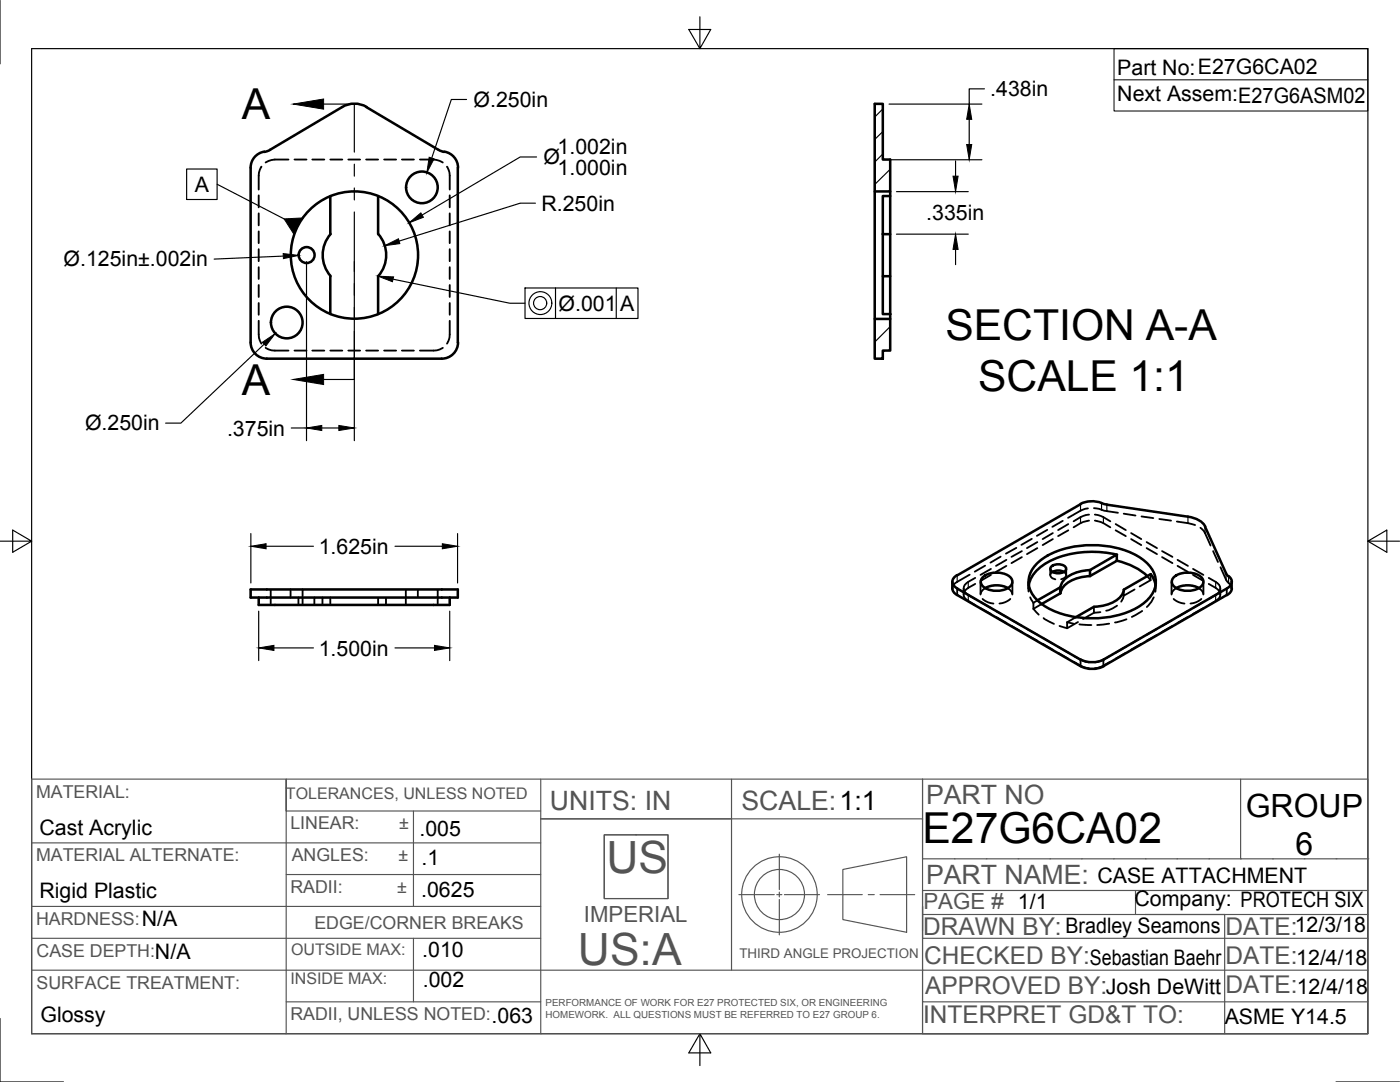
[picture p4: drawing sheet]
<svg xmlns="http://www.w3.org/2000/svg" width="279mm" height="216mm" viewBox="0 0 279 216" stroke-linecap="round" stroke-linejoin="round" font-family="sans-serif">
<!-- layer: Hidden -->
<g fill="none" stroke="#000" stroke-width=".37">
<path d="M51.6 39v2.4M52.2 33.3h-.1a6.6 6.6 0 0 0-.5 4.5M57.6 31.8a6.6 6.6 0 0 0-4.5 .6h-.1M58.8 31.8h2.4M62.3 31.8h2.4M65.9 31.8h2.4M69.5 31.8h2.4M73.1 31.8h2.4M76.7 31.8h2.4M80.2 31.8h2.4M83.8 31.8a6.6 6.6 0 0 1 4.5 .6h.1M89.2 33.3a6.6 6.6 0 0 1 .6 4.5"/>
<path d="M89.8 39v2.4M51.6 42.6v2.4M51.6 46.2v2.3M51.6 49.7v2.4M51.6 53.3v2.4M51.6 56.9v2.4M89.8 42.6v2.4M89.8 46.2v2.3M89.8 49.7v2.4M89.8 53.3v2.4M89.8 56.9v2.4M51.6 64v2.7a3.1 3.1 0 0 0 .6 1.9"/>
<path d="M51.6 60.5v2.3M53 69.4a3.1 3.1 0 0 0 1.9 .6h2.7M58.8 70h2.4M62.3 70h2.4M65.9 70h2.4M69.5 70h2.4M73.1 70h2.4M76.7 70h2.4M80.2 70h2.4M88.4 69.4a3.1 3.1 0 0 1-1.9 .6h-2.7M89.8 64v2.7a3.1 3.1 0 0 1-.6 1.9M89.8 60.5v2.3"/>
<path d="M54 117.6v3.1M58 117.6v1.6M59.6 119.2v1.5M60.4 117.6v3.1M62.7 119.2v1.5M64.4 119.2v1.5M65.9 119.2v1.5M75.5 119.2v1.5M77 119.2v1.5M81 117.6v3.1M83.4 117.6v1.6M87.4 117.6v3.1"/>
<path d="M192.3 117.4v1.2M193.5 114.7l-2.5 1.4a1.49 1.49 0 0 0-.9 1.3M194.6 116.5a3 3 0 0 0-2.3 2.1 1.56 1.56 0 0 0 .9 1.3l1.4 .9M194.6 115.3a3 3 0 0 0-2.3 2.1 1.56 1.56 0 0 0 .9 1.3l1.4 .8M195.7 116.1v2.5M196.1 119.5l.1 .1a3.8 3.8 0 0 0 2.1 .8M196.6 117.4a1.57 1.57 0 0 0-.9 1M196.6 112.9l-2.1 1.2M197.8 114.7l-2.1 1.2M197.8 113.5l-2.1 1.2M199.7 111.1l-2 1.2M200.8 112.9l-2 1.2"/>
<path d="M200.8 111.7l-2 1.2M201.2 117.4a1.57 1.57 0 0 1 .8 1M201.6 119.5l-.1 .1a3.8 3.8 0 0 1-2 .8M202 116.1v2.5M202.8 109.3l-2 1.2M203.9 111.2l-2 1.2M203.9 110l-2 1.1M205.2 116.1v1.3M205.3 116.7v1.3M205.6 119.2l.6 1.1M205.9 107.5l-2.1 1.2M207 119.8l-.8 .5"/>
<path d="M207 109.4l-2.1 1.2M207 108.2l-2.1 1.2M209 105.7l-2.1 1.2M209.6 113.5v1.3M210 114.1a.82 .82 0 0 0-.3 1 .82 .82 0 0 0 .9 .5M210.1 107.6l-2 1.2M210.1 106.4l-2 1.2M212.1 103.9l-2.1 1.2M212.4 114.1a.73 .73 0 0 1 .4 .8 .73 .73 0 0 1-.8 .6l-.2 .1M212.8 113.5v1.3M213.2 105.8l-2 1.2M213.2 104.6l-2 1.2"/>
<path d="M217.1 101.4l-1.5 .5-2.4 1.4M217.3 103.9a6.1 6.1 0 0 0-3 1.3M217.3 102.7a6.1 6.1 0 0 0-3 1.3M218.3 101.4l1 .1a9.7 9.7 0 0 0 3.8 .8M218.5 103.9a6.1 6.1 0 0 1 3.1 1.3M218.5 102.7a6.1 6.1 0 0 1 3.1 1.3M222.7 105.8l2 1.2M222.7 104.6l2 1.2M224.3 118.9l-.5 1.2M224.3 102.5l2.3 .4M225.7 107.6l2.1 1.2M225.7 106.4l2.1 1.2"/>
<path d="M226.4 117.6l-2.1 1.3v-1.2M227.8 103.1l2.4 .3M228.8 109.4l2.1 1.2M228.8 108.2l2.1 1.2M228.9 114.9l.7 .9M229.6 114.6v1.2M229.6 115.8l-2.2 1.2M230.3 119.2l-.5 .9-.9 1M230.6 116.7v1.4M230.6 116.1v1.3M231.4 103.6l2.3 .3M231.9 111.2l2.1 1.2"/>
<path d="M231.9 110l2.1 1.1M233.8 116.1v2.5M234.2 119.5l.2 .1a3.8 3.8 0 0 0 2 .8M234.7 117.4a1.57 1.57 0 0 0-.8 1M234.9 104.1l3.6 .7M235 112.9l2.1 1.2M235 111.7l2.1 1.2M238.1 114.7l2.1 1.2M238.1 113.5l2.1 1.2M239.3 117.4a1.57 1.57 0 0 1 .8 1M239.6 105.3l.9 1.1 1.1 2.5M239.8 119.5l-.2 .1a3.8 3.8 0 0 1-2 .8"/>
<path d="M240.2 116.1v2.5M241.2 116.5a3 3 0 0 1 2.3 2.1 1.56 1.56 0 0 1-.9 1.3l-1.4 .9M241.2 115.3a3 3 0 0 1 2.3 2.1 1.56 1.56 0 0 1-.9 1.3l-1.4 .8M242.1 110l1 2.1M243.5 117.4v1.2M243.6 113.2l1.1 2.5 .5 .6a1.29 1.29 0 0 1 .6 1.1M195.7 121.4l2.1 1.1M195.7 120.1l2.1 1.2M198.8 123.1l2 1.2M198.8 121.9l2 1.2M201.9 124.9l2 1.2M201.9 123.7l2 1.2"/>
<path d="M204.9 126.7l2.1 1.2M204.9 125.5l2.1 1.2M206.2 121.5l1.1 1.1M206.2 120.3v1.2M207.8 120.6l-1.6 .9M208.1 128.5l2 1.2M208.1 127.3l2 1.2M208.3 123.3l2 1.2M211.2 130.3l2 1.1M211.2 129.1l2 1.2M211.4 124.9l1.6 .5M213 124.2l1.2 .2"/>
<path d="M214.3 132a6.4 6.4 0 0 0 3 1.3M214.3 130.9a6.4 6.4 0 0 0 3 1.2M214.6 123.2l-1.6 1M215.1 124.1l-2.1 1.3v-1.2M215.4 124.6l2.4 .1M218.3 121.1v1.2l-2.1 1.2M219.6 122.1l-1.3 .2M221.4 124.4l-2.4 .3M221.6 132a6.4 6.4 0 0 1-3.1 1.3M221.6 130.9a6.4 6.4 0 0 1-3.1 1.2M222.9 120.8l-.8 .6-1.3 .5M224.7 130.3l-2 1.1"/>
<path d="M224.7 129.1l-2 1.2M224.8 123.6l-2.3 .6M227.8 128.5l-2.1 1.2M227.8 127.3l-2.1 1.2M228 121.9l-2.1 1.2M230.9 126.7l-2.1 1.2M230.9 125.5l-2.1 1.2M234 124.9l-2.1 1.2M234 123.7l-2.1 1.2M237.1 123.1l-2.1 1.2M237.1 121.9l-2.1 1.2M240.2 121.4l-2.1 1.1"/>
<path d="M240.2 120.1l-2.1 1.2"/>
</g>
<!-- layer: Visible -->
<g fill="none" stroke="#000" stroke-width=".51">
<path d="M52.8 30.3a3.2 3.2 0 0 0-2.8 3.2v34.8M65.9 39.1v7.6M68.3 21.4l-14.4 8.5-1.1 .4M73.1 21.4l14.4 8.5 1.2 .4M73.2 21.3a4.8 4.8 0 0 0-4.9 0M75.5 39.1v7.6M88.7 30.3a3.2 3.2 0 0 1 2.7 3.2M91.4 33.5v34.8M174.6 20.7h1.6v11.1h1.5v6.4h-3.1zM174.6 38.2v25.4M176.2 39.1h1.5v7.6h-1.5zM177.7 38.2v.9"/>
<path d="M65.9 55.1v7.6M66 46.7a6.3 6.3 0 0 0 0 8.4M75.5 55.1v7.6M75.5 46.7a6.3 6.3 0 0 1 0 8.4M176.2 46.7v8.4M176.2 55.1h1.5v7.6h-1.5zM177.7 46.7v8.4M50 68.3a3.2 3.2 0 0 0 3.3 3.3M91.4 68.3a3.2 3.2 0 0 1-3.2 3.3h-35M174.6 63.6h3.1v6.4h-1.5v1.6h-1.6zM177.7 62.7v.9M50 117.6h41.4v1.6h-41.4z"/>
<path d="M51.6 119.2v1.5h38.2v-1.5M190.1 117.4l.1 .6 .8 .7M190.1 116.1v1.3M191 114.8a1.39 1.39 0 0 0-.9 1.3 1.39 1.39 0 0 0 .9 1.3M191 118.7l24.6 14.2M191 117.4l24.6 14.2M196.1 115.2a4.5 4.5 0 0 1 5.5 0 1.29 1.29 0 0 1-.5 2.2 4.7 4.7 0 0 1-5-.4 1.19 1.19 0 0 1 0-1.8zM196.6 117.4a4.9 4.9 0 0 1 4.6 0M207 119.8l4.6-2.6v1.2l-3.8 2.2M207.1 112.3a16 16 0 0 1 10.9-3.5 16.6 16.6 0 0 1 10.9 3.5 4.8 4.8 0 0 1 0 7.5 16 16 0 0 1-10.9 3.6 16.6 16.6 0 0 1-10.9-3.6 4.8 4.8 0 0 1 0-7.5zM209.8 113.1a2.1 2.1 0 0 1 3 .3 1.37 1.37 0 0 1-1.8 1 1.21 1.21 0 0 1-1.4-1zM210 114.1a2.49 2.49 0 0 1 2.4 0"/>
<path d="M215.6 100.6a5.8 5.8 0 0 1 5.1 0l.2 .1M215.6 100.6l-24.6 14.2M217.5 113.7l5.4-3v1.2l-5.4 3zM217.6 113.8a6.4 6.4 0 0 0-5.8 2.8l-.2 .6M217.6 115a6.4 6.4 0 0 0-5.8 2.8l-.2 .6M220.9 100.7l16.2 2.4 1.3 .3a3.6 3.6 0 0 1 2.1 1.7M222.9 110.7a19.9 19.9 0 0 0-14.3 1.8 6.7 6.7 0 0 0-3.3 4.3M222.9 111.9a12.9 12.9 0 0 1 6.1 3.1M224.3 117.6a4 4 0 0 1-3 2.9l-1.9 .5-1 .1M229.6 114.6l-5.3 3.1M229.7 114.6l.5 .8 .4 1.4M234.3 115.2a4.5 4.5 0 0 1 5.5 0 1.29 1.29 0 0 1-.6 2.2 4.7 4.7 0 0 1-4.9-.4 1.19 1.19 0 0 1 0-1.8z"/>
<path d="M234.7 117.4a4.9 4.9 0 0 1 4.6 0M240.5 105.1l4.2 9.3M244.6 114.4l.6 .6M244.8 118.7l-24.6 14.2M244.8 117.4l-24.6 14.2M245.2 115a1.35 1.35 0 0 1 .6 1.3 1.35 1.35 0 0 1-.9 1.1M245.8 116.1v1.3M245.8 117.4l-.3 .9-.6 .4M215.7 132.9a5.1 5.1 0 0 0 4.6 0M215.7 131.6a5.1 5.1 0 0 0 4.6 0M218.3 121.1l-3.7 2.1"/>
<circle cx="84.2" cy="37.4" r="3.2"/>
<circle cx="61.2" cy="50.9" r="1.59"/>
<circle cx="70.7" cy="50.9" r="12.7"/>
<circle cx="57.2" cy="64.4" r="3.2"/>
</g>
<!-- layer: Hidden Narrow -->
<g fill="none" stroke="#000" stroke-width=".23">
<path d="M191 114.8v1.3M193.2 116.1v1.2M193.2 118.7v1.2M215.6 100.6v1.3M215.6 103.2v1.2M219.8 100.4v1.3M220.2 103.2v1.2M220.9 100.7v1.3M237.1 103.1v1.3M240.5 105.1v1.3M242.6 116.1v1.2M242.6 118.7v1.2"/>
<path d="M244.7 114.4v1.3M245.2 115v1.3"/>
</g>
<!-- layer: Visible Narrow -->
<path d="M191 117.4v1.3M244.8 117.4v1.3M215.6 131.6v1.3M220.2 131.6v1.3" fill="none" stroke="#000" stroke-width=".37"/>
<!-- layer: Border -->
<path d="M0 .1v12.6M6.3 9.7h266.7v196.6h-266.7zM139.7 3.3v6.4l2.1-3.8h-4.3l2.2 3.8M6.3 108l-3.8 2.2v-4.4l3.8 2.2h-6.3M273 108l3.8 2.2v-4.4l-3.8 2.2h6.3M0 203.2v12.7h12.7M139.7 206.3l-2.2 3.8h4.3l-2.1-3.8v6.3M266.6 215.9h12.7" fill="none" stroke="#000" stroke-width=".23"/>
<!-- layer: Header -->
<g fill="none" stroke="#545454" stroke-width=".23">
<path d="M6.3 155.5h266.7v50.8h-266.7zM107.9 155.5v50.8M146 155.5v38.1M184.1 155.5v50.8M247.6 155.5v15.9M6.3 168.2h101.6M57.1 174.5h50.8M82.5 161.8v19.1M107.9 163.4h76.2M107.9 161.8h-50.8v-6.3v50.8M120.6 166.6h12.7v12.7h-12.7zM147.5 178.5h7"/>
<path d="M155 178.5h1M155.5 170.4v7.1M155.5 178v1M155.5 179.5v7M156.5 178.5h7.1M165.2 178.5h6.9M168.2 173.5l12.7-2.5v15l-12.7-2.5zM173.3 178.5h1.2M175.6 178.5h6.9M184.1 171.4h88.9M184.1 177.7h88.9M226.6 177.7v4.8"/>
<path d="M6.3 193.6h177.8v6.3h88.9M6.3 180.9h101.6M6.3 187.2h101.6M57.1 199.9h50.8M82.5 187.2v12.7M184.1 187.2v6.4h88.9M184.1 199.9v6.4h88.9M184.1 182.5h88.9M184.1 185.7v-4.8v6.3h88.9M228.6 182.5h15.8v23.8"/>
<circle cx="155.6" cy="178.5" r="7.5"/>
<circle cx="155.6" cy="178.5" r="5"/>
</g>
<g fill="none" stroke="#545454" stroke-width=".2">
<path d="M190.4 171.4h.1M196.8 171.4h.1M203.2 171.4h.1M209.5 171.4h.1M215.8 171.4h.1M222.2 171.4h.1M228.6 171.4h.1M234.9 171.4h.1M241.2 171.4h.1M247.6 171.4h.1M254 171.4h.1M260.3 171.4h.1"/>
<path d="M266.6 171.4h.1M273 171.4h.1"/>
</g>
<!-- layer: Titleblock -->
<path d="M222.3 9.7h50.7v12.5h-50.7zM222.3 15.9h50.7" fill="none" stroke="#000" stroke-width=".2"/>
<!-- layer: Dimensions -->
<g fill="none" stroke="#000" stroke-width=".23">
<path d="M93.1 19.8h-3l-3.9 11.8M196.5 17.7h-3.1v3.1M107.1 31.3h-3.3l-19.5 11.6M177.4 31.9h18.6M177.4 20.8h18.6M178.9 38.2h14.3M190.7 32.1v3.1M193.4 23.8v5M56.5 51.1l-13.8 .6M61.2 52.2v35.7M70.7 52.2v35.7M106.9 40.5h-3.1l-24.1 7.6"/>
<path d="M178.9 46.7h14.3M190.7 49.8v3M52.7 68.7l-16.6 15.7h-3M58.1 85.4h3.1M64.2 85.4h3.4M50.1 106.5v9.8M53.1 109h9.5M78.8 109h9.5M91.3 106.5v9.8M51.6 122v9.8M54.7 129.3h7.9M78.8 129.3h7.9"/>
<path d="M89.8 122v9.8"/>
</g>
<g fill="#000" stroke="#000" stroke-width=".2">
<path d="M85.6 31.4l1 .3-1.4 2.8zM190.2 35.2h1l-.5 3zM192.9 28.8h1l-.5 3.1zM193.4 20.8l.5 3h-1zM56.5 50.6l3.1 .4-3 .6zM76.8 49l2.7-1.4 .3 1zM81.6 44.5l2.4-2 .5 .9zM190.7 46.7l.5 3.1h-1zM52.4 68.3l2.5-1.7-1.8 2.4zM61.2 85.4l3-.5v1zM67.6 84.9l3.1 .5-3.1 .5zM50.1 109l3-.5v1z"/>
<path d="M88.3 108.5l3 .5-3 .5zM51.6 129.3l3.1-.5v1zM86.7 128.8l3.1 .5-3.1 .5z"/>
</g>
<!-- layer: Annotations -->
<g fill="none" stroke="#000" stroke-width=".23">
<path d="M37.2 33.7h6.1v6.1h-6.1zM43.3 36.8l13.4 6.9M64.6 20.8h6.1v9.6M70.7 32.8v2.4M70.7 37.5v2.4M70.7 42.3v11.9M70.7 56.6v2.3M78.5 55.7l23.2 4.8h3.1M104.8 57.5h22.5v6h-22.5zM110.9 57.5v6M123 57.5v6M70.7 61.3v2.4"/>
<path d="M70.7 66.1v9.6h-6.1"/>
<circle cx="107.8" cy="60.5" r="1.31"/>
<circle cx="107.8" cy="60.5" r="2.28"/>
</g>
<path d="M58.5 20.8l6.1-1v2zM56.7 43.7l3.5-.2-1.6 3.1zM75.5 55.1l3.1 .2-.3 .9zM58.5 75.7l6.1-1v2z" fill="#000" stroke="#000" stroke-width=".2"/>
<!-- layer: Hatching -->
<path d="M176.2 21.7l-1.6 1.7M176.2 26.3l-1.6 1.5M176.2 30.7l-1.6 1.6M177.7 33.8l-3.1 3M174.7 63.6l-.1 .1M176.2 71.2l-.4 .4M177.7 69.7l-.4 .3M177.7 65.2l-3.1 3" fill="none" stroke="#000" stroke-width=".23"/>
<g font-size="8.9" fill="#545454">
<text x="121.1" y="174.1">US</text>
<text x="115.3" y="192.6">US:A</text>
</g>
<g font-size="8.5">
<text x="48.3" y="23.8">A</text>
<text x="188.7" y="67.9">SECTION A-A</text>
<text x="48.3" y="78.8">A</text>
<text x="195.2" y="78.1">SCALE 1:1</text>
<text x="184.1" y="168.2">E27G6CA02</text>
</g>
<g font-size="6.4">
<text x="248.6" y="162.9">GROUP</text>
<text x="258.5" y="170.5">6</text>
</g>
<g font-size="5.3" fill="#545454">
<text x="109.8" y="161.6">UNITS: IN</text>
<text x="148" y="161.6">SCALE:1:1</text>
<text x="184.8" y="160.4">PART NO</text>
<text x="184.8" y="176.3">PART NAME:</text>
</g>
<g font-size="4.9" fill="#545454">
<text x="184.3" y="186.5">DRAWN BY:</text>
<text x="244.6" y="186.5">DATE:</text>
<text x="184.4" y="192.4">CHECKED BY:</text>
<text x="244.6" y="192.3">DATE:</text>
<text x="184.7" y="198.2">APPROVED BY:</text>
<text x="244.6" y="198.2">DATE:</text>
<text x="184.2" y="204.1">INTERPRET GD&amp;T TO:</text>
</g>
<g font-size="4.4" fill="#545454">
<text x="116.5" y="184">IMPERIAL</text>
<text x="184.3" y="181.5">PAGE # 1/1</text>
</g>
<g font-size="4.3">
<text x="223" y="15.1">Part No:E27G6CA02</text>
<text x="94.5" y="21.3">Ø.250in</text>
<text x="197.6" y="19.2">.438in</text>
<text x="223" y="20.1">Next Assem:E27G6ASM02</text>
<text x="108.5" y="32.8">Ø</text>
<text x="111.3" y="30.7">1.002in</text>
<text x="111.3" y="34.8">1.000in</text>
<text x="38.9" y="38.3">A</text>
<text x="108.1" y="42.1">R.250in</text>
<text x="184.9" y="44">.335in</text>
<text x="12.7" y="53.1">Ø.125in±.002in</text>
<text x="111.5" y="62">Ø.001</text>
<text x="123.8" y="62">A</text>
<text x="17" y="85.9">Ø.250in</text>
<text x="45.3" y="86.9">.375in</text>
<text x="63.6" y="110.5">1.625in</text>
<text x="63.6" y="130.8">1.500in</text>
<text x="7.9" y="166.5">Cast Acrylic</text>
<text x="83.7" y="166.7">.005</text>
<text x="84.1" y="172.7">.1</text>
<text x="7.9" y="179.2">Rigid Plastic</text>
<text x="84" y="179">.0625</text>
<text x="219" y="176.2">CASE ATTACHMENT</text>
<text x="28.3" y="184.8">N/A</text>
<text x="226.4" y="180.8">Company: PROTECH SIX</text>
<text x="258.4" y="186">12/3/18</text>
<text x="30.9" y="191.4">N/A</text>
<text x="84.3" y="191">.010</text>
<text x="212.6" y="186.1">Bradley Seamons</text>
<text x="84.4" y="197">.002</text>
<text x="217.5" y="192.5">Sebastian Baehr</text>
<text x="258.7" y="192.5">12/4/18</text>
<text x="8.1" y="203.9">Glossy</text>
<text x="220.7" y="198.4">Josh DeWitt</text>
<text x="258.8" y="198.4">12/4/18</text>
<text x="98.1" y="204.1">.063</text>
<text x="244.4" y="204.3">ASME Y14.5</text>
</g>
<g font-size="3.5" fill="#545454">
<text x="7.2" y="159.2">MATERIAL:</text>
<text x="57.9" y="165.5">LINEAR:</text>
<text x="79.6" y="165.5">±</text>
<text x="7.2" y="171.8">MATERIAL ALTERNATE:</text>
<text x="58.2" y="171.9">ANGLES:</text>
<text x="79.5" y="171.9">±</text>
<text x="57.9" y="178.2">RADII:</text>
<text x="79.2" y="178.2">±</text>
<text x="7.2" y="184.6">HARDNESS:</text>
<text x="62.7" y="185.3">EDGE/CORNER BREAKS</text>
<text x="7.3" y="190.9">CASE DEPTH:</text>
<text x="7.3" y="197.3">SURFACE TREATMENT:</text>
<text x="57.9" y="203.6">RADII, UNLESS NOTED:</text>
</g>
<g font-size="3.2" fill="#545454">
<text x="57.1" y="159.4">TOLERANCES, UNLESS NOTED</text>
<text x="58.1" y="190.6">OUTSIDE MAX:</text>
<text x="57.9" y="196.4">INSIDE MAX:</text>
</g>
<text font-size="2.7" fill="#545454" x="147.6" y="191.2">THIRD ANGLE PROJECTION</text>
<g font-size="2" fill="#545454">
<text x="108.9" y="200.8">PERFORMANCE OF WORK FOR E27 PROTECTED SIX, OR ENGINEERING</text>
<text x="108.9" y="203.1">HOMEWORK. ALL QUESTIONS MUST BE REFERRED TO E27 GROUP 6.</text>
</g>
</svg>
